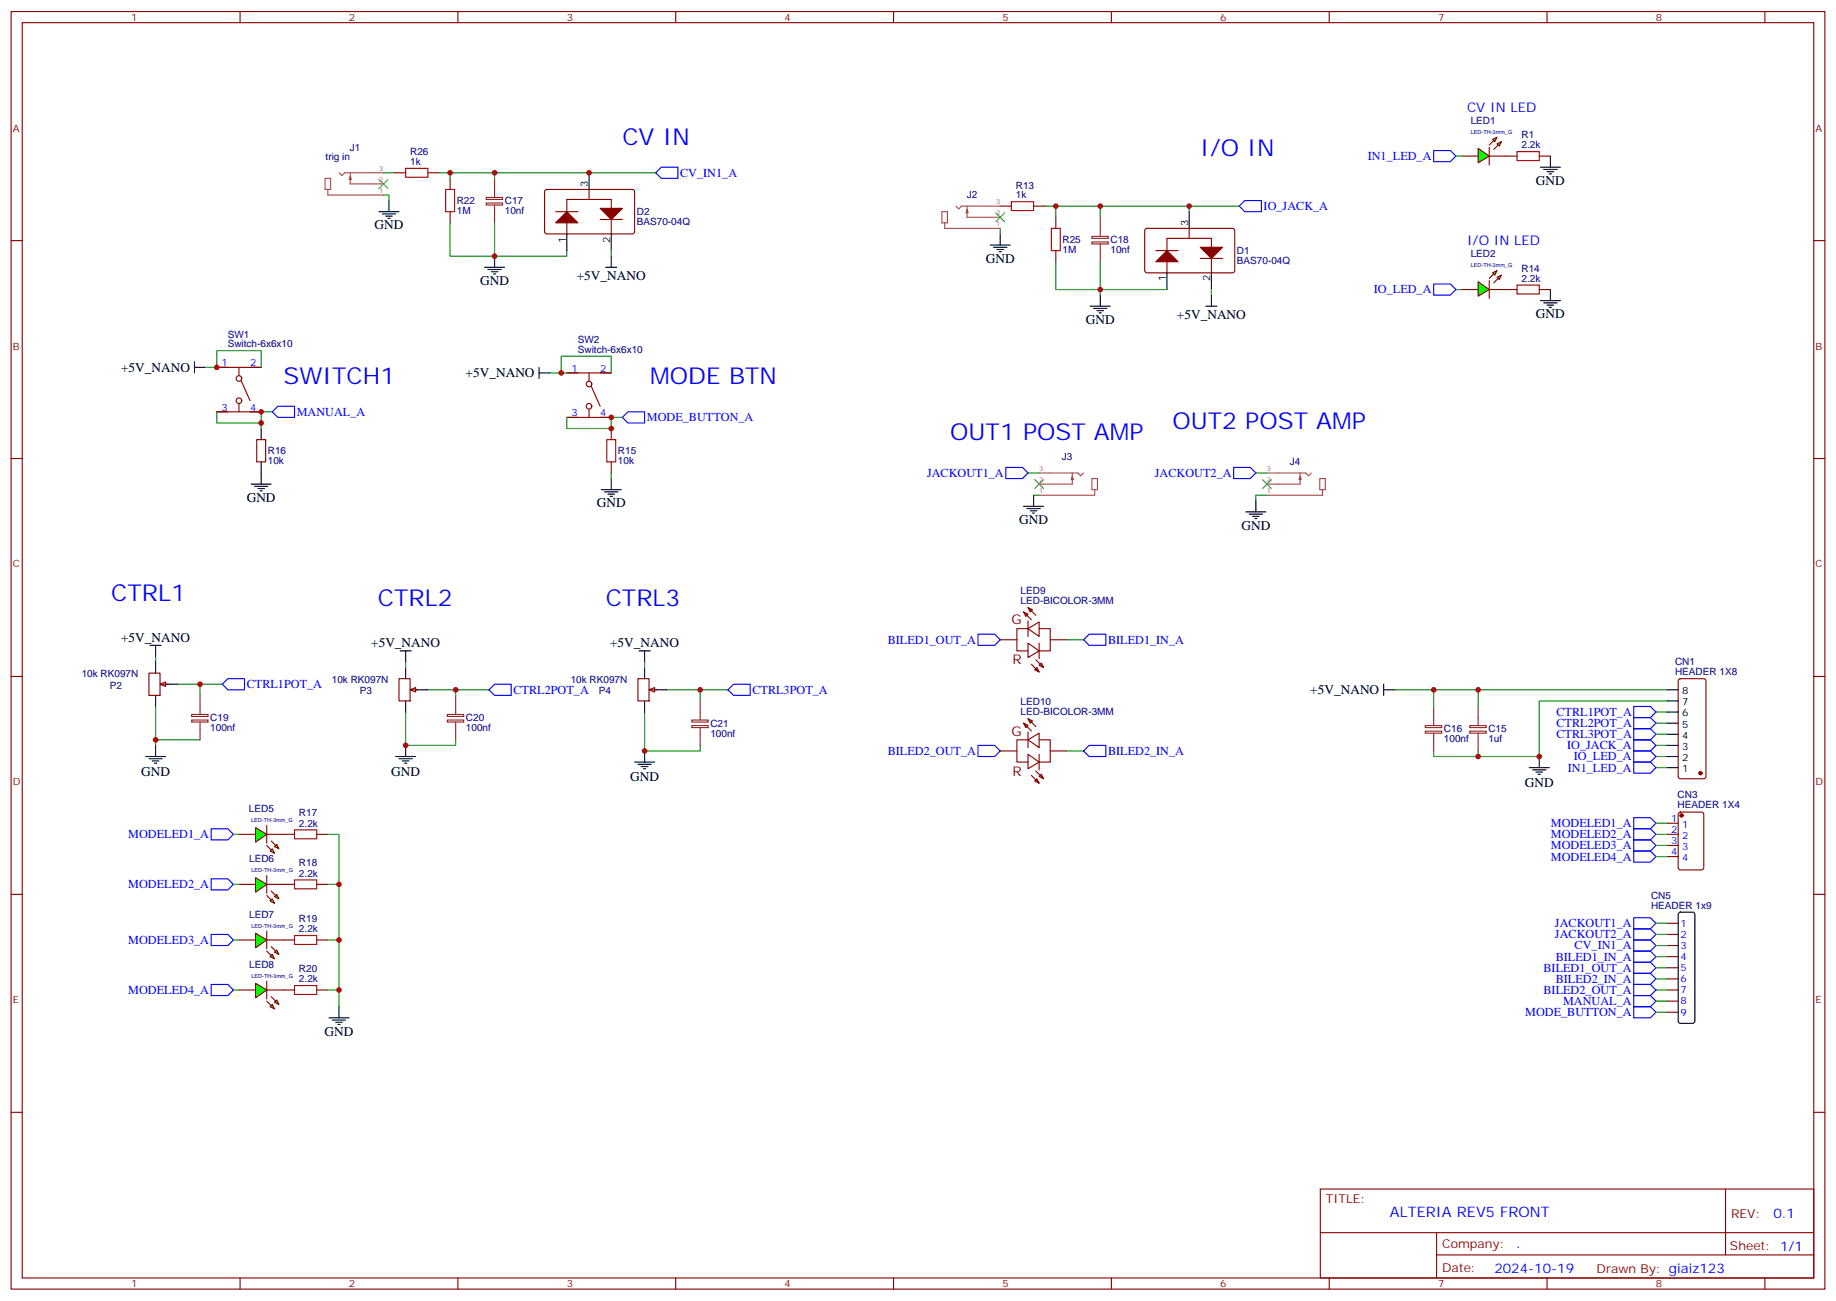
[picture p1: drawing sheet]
<svg xmlns="http://www.w3.org/2000/svg" width="583mm" height="413mm" viewBox="0 0 583 413" stroke-linecap="round" stroke-linejoin="round" font-family="sans-serif">
<g fill="none" stroke="#870000" stroke-width=".35">
<path d="M68.8 116.6h14.1M75.8 116.6v2.4M179.9 118.3h14.1M187 118.3v2.5M68.8 130.7h14.1M75.8 128.2v2.5M76.6 120.8l2.8 6.3M179.9 132.4h14.1M187 130v2.4M187.7 122.6l2.8 6.3"/>
<circle cx="75.8" cy="120.1" r=".88"/>
<circle cx="75.8" cy="127.1" r=".88"/>
<circle cx="187" cy="128.9" r=".88"/>
<circle cx="187" cy="121.8" r=".88"/>
</g>
<path d="M208.1 54.8l1.8-1.7h5.3v3.5h-5.3zM199.3 130.7h5.3v3.5h-5.3l-1.7-1.8z" fill="none" stroke="#00f" stroke-width=".35"/>
<path d="M174.6 118.3h5.3M179.9 132.4v3.6h14.1v-3.6h3.6" fill="none" stroke="#008700" stroke-width=".35"/>
<path d="M190.9 155.4h6.3M191.9 156.1h4.2M193 156.8h2.1M193.7 157.5h.7M194 151.8v3.6" fill="none" stroke="#000" stroke-width=".35"/>
<path d="M469.2 47.1l3.5 2.4-3.5 2.1z" fill="#0f0" stroke="#870000" stroke-width=".35"/>
<path d="M472.7 46.7v5.7z" fill="#f00" stroke="#870000" stroke-width=".35"/>
<g fill="#870000" stroke="#870000" stroke-width=".35">
<path d="M472.7 46l1.4-1.4z"/>
<path d="M474.1 47.4l1.4-1.4z"/>
</g>
<g fill="#0f0" stroke="#870000" stroke-width=".35">
<path d="M473.8 44.2l1.4-.7-.7 1.4z"/>
<path d="M475.2 45.6l1.4-.7-.7 1.5z"/>
</g>
<path d="M463.9 49.5h5.3M472.7 49.5h5.3" fill="none" stroke="#870000" stroke-width=".35"/>
<path d="M120.3 56.9l2.8 2.9M123.1 56.9l-2.8 2.9M328.4 152.2l2.9 2.8M331.3 152.2l-2.9 2.8" fill="none" stroke="#3c3" stroke-width=".35"/>
<path d="M328.1 157.1v3.6M324.9 160.7h6.4M326 161.4h4.2M327 162.1h2.1M327.7 162.8h.7" fill="none" stroke="#000" stroke-width=".35"/>
<path d="M81.1 262.6l3.6 2.1-3.6 2.5z" fill="#0f0" stroke="#870000" stroke-width=".35"/>
<path d="M84.7 261.9v5.6z" fill="#f00" stroke="#870000" stroke-width=".35"/>
<g fill="#870000" stroke="#870000" stroke-width=".35">
<path d="M84.7 268.3l1.4 1.4z"/>
<path d="M86.1 266.8l1.4 1.5z"/>
</g>
<g fill="#0f0" stroke="#870000" stroke-width=".35">
<path d="M85.7 270l.7-.7 .7 1.4z"/>
<path d="M87.8 267.9l.7 1.4-1.4-.7z"/>
</g>
<path d="M75.8 264.7h5.3M84.7 264.7h5.3" fill="none" stroke="#870000" stroke-width=".35"/>
<path d="M81.1 278.5l3.6 2.1-3.6 2.5z" fill="#0f0" stroke="#870000" stroke-width=".35"/>
<path d="M84.7 277.8v5.6z" fill="#f00" stroke="#870000" stroke-width=".35"/>
<g fill="#870000" stroke="#870000" stroke-width=".35">
<path d="M84.7 284.1l1.4 1.4z"/>
<path d="M86.1 282.7l1.4 1.4z"/>
</g>
<g fill="#0f0" stroke="#870000" stroke-width=".35">
<path d="M86.4 285.2l.7 1.4-1.4-.7z"/>
<path d="M87.1 284.5l.7-.7 .7 1.4z"/>
</g>
<path d="M75.8 280.6h5.3M84.7 280.6h5.3" fill="none" stroke="#870000" stroke-width=".35"/>
<path d="M81.1 296.1l3.6 2.1-3.6 2.5z" fill="#0f0" stroke="#870000" stroke-width=".35"/>
<path d="M84.7 295.4v5.7z" fill="#f00" stroke="#870000" stroke-width=".35"/>
<g fill="#870000" stroke="#870000" stroke-width=".35">
<path d="M84.7 301.8l1.4 1.4z"/>
<path d="M86.1 300.4l1.4 1.4z"/>
</g>
<g fill="#0f0" stroke="#870000" stroke-width=".35">
<path d="M86.4 302.8l.7 1.4-1.4-.7z"/>
<path d="M87.1 302.1l.7-.7 .7 1.4z"/>
</g>
<path d="M75.8 298.2h5.3M84.7 298.2h5.3" fill="none" stroke="#870000" stroke-width=".35"/>
<path d="M81.1 312l3.6 2.1-3.6 2.5z" fill="#0f0" stroke="#870000" stroke-width=".35"/>
<path d="M84.7 311.3v5.6z" fill="#f00" stroke="#870000" stroke-width=".35"/>
<g fill="#870000" stroke="#870000" stroke-width=".35">
<path d="M84.7 317.6l1.4 1.5z"/>
<path d="M86.1 316.2l1.4 1.4z"/>
</g>
<g fill="#0f0" stroke="#870000" stroke-width=".35">
<path d="M86.4 318.7l.7 1.4-1.4-.7z"/>
<path d="M87.1 318l.7-.7 .7 1.4z"/>
</g>
<g fill="none" stroke="#870000" stroke-width=".35">
<path d="M3.5 3.7h575.8v405.3h-575.8zM7.1 7.2h568.6v398.3h-568.6zM76.2 3.7v3.5M145.3 3.7v3.5M214.5 3.7v3.5M283.6 3.7v3.5M352.8 3.7v3.5M421.9 3.7v3.5M491.1 3.7v3.5M560.2 3.7v3.5M125.2 54.8h3.6M135.8 54.8h3.5"/>
<path d="M142.9 56.6v3.5M478 49.5h3.5M488.6 49.5h3.5M3.5 76.3h3.6M142.9 67.2v3.5M317.5 65.4h3.5M328.1 65.4h3.5M335.1 68.9v3.6M335.1 79.5v3.5M575.7 76.3h3.6M478 91.9h3.5M488.6 91.9h3.5"/>
<path d="M81.5 139.5h2.8v7h-2.8zM194 136v3.5M3.5 145.5h3.6M194 146.5v3.6M575.7 145.5h3.6M324.9 194.2l1.4 .7-.7 .7zM324.9 194.2l2.5 2.4M326.3 199.5l3.5-2.2v4.6zM326.3 192.8l1.4 .7-.7 .7zM326.3 199.5h-3.5v7h3.5M326.3 197v4.9M326.3 192.8l2.5 2.4"/>
<path d="M329.8 199.5h3.6v7h-3.6M3.5 214.6h3.6M317.5 203h5.3M326.3 204l3.5 2.5-3.5 2.1zM327.4 210.7l2.4 2.5M328.4 212.5l.7-.7 .7 1.4zM328.8 209.3l2.5 2.5M329.8 211.1l.8-.7 .7 1.4zM329.8 204v5M333.4 203h5.3M575.7 214.6h3.6M317.5 238.3h5.3"/>
<path d="M324.9 229.4l1.4 .8-.7 .7zM324.9 229.4l2.5 2.5M326.3 239.3l3.5 2.5-3.5 2.1zM326.3 234.7l3.5-2.1v4.6zM326.3 228l1.4 .7-.7 .7zM326.3 234.7h-3.5v7.1h3.5M326.3 232.3v4.9M326.3 228l2.5 2.5M329.8 234.7h3.6v7.1h-3.6M329.8 239.3v5M333.4 238.3h5.3M327.4 246l2.4 2.5"/>
<path d="M328.4 247.8l.7-.7 .7 1.4zM328.8 244.6l2.5 2.5M329.8 246.4l.8-.7 .7 1.4zM90 264.7h3.5M100.5 264.7h3.6M3.5 283.8h3.6M90 298.2h3.5M90 280.6h3.5M100.5 298.2h3.6M100.5 280.6h3.6M575.7 283.8h3.6M75.8 314.1h5.3"/>
<path d="M84.7 314.1h8.8M100.5 314.1h3.6M3.5 352.9h3.6M575.7 352.9h3.6M419.1 377.3h156.6v28.2h-156.6zM547.7 377.3v20.9M419.1 391.1h156.5M456 398.2h119.6M456 391.1v14.1M76.2 405.5v3.5M145.3 405.5v3.5M214.5 405.5v3.5"/>
<path d="M283.6 405.5v3.5M352.8 405.5v3.5M421.9 405.5v3.5M491.1 405.5v3.5M560.2 405.5v3.5"/>
</g>
<g fill="none" stroke="#000" stroke-width=".35">
<path d="M488.9 53.1h6.4M490 53.8h4.2M491.1 54.5h2.1M491.8 55.2h.7M492.1 49.5v3.6M120.3 67.2h6.3M121.4 67.9h4.2M122.4 68.6h2.1M123.1 69.3h.7M123.5 63.6v3.6M314.3 77.8h6.4M315.4 78.5h4.2"/>
<path d="M316.4 79.2h2.2M317.1 79.9h.8M317.5 74.2v3.6M153.8 84.8h6.4M154.9 85.5h4.2M155.9 86.2h2.1M156.6 86.9h.7M157 81.3v3.5M346.1 97.2h6.3M347.1 97.9h4.3M348.2 98.6h2.1M348.9 99.3h.7"/>
<path d="M349.2 93.6v3.6M488.9 95.4h6.4M490 96.1h4.2M491.1 96.8h2.1M491.8 97.5h.7M492.1 91.9v3.5M82.9 136v3.5M79.7 153.6h6.4M80.8 154.3h4.2M81.8 155h2.2M82.5 155.7h.8M82.9 146.5v7.1"/>
<path d="M398.6 158.9v3.5M395.5 162.4h6.3M396.5 163.1h4.3M397.6 163.8h2.1M398.3 164.5h.7M439.2 218.9h3.5M439.2 217.1v3.5M49.4 236.5v3.5M128.8 236.5v3.5M204.6 238.3v3.5M46.2 240h6.4M47.3 240.7h4.2"/>
<path d="M48.3 241.4h2.1M49 242.1h.7M125.6 240h6.3M126.6 240.7h4.3M127.7 241.4h2.1M128.4 242.1h.7M201.4 241.8h6.4M202.5 242.5h4.2M203.6 243.2h2.1M204.3 243.9h.7M485.4 243.6h6.4M486.5 244.3h4.2"/>
<path d="M487.5 245h2.2M488.2 245.7h.7M488.6 240v3.6M107.6 319.4v3.5M104.4 322.9h6.4M105.5 323.6h4.2M106.5 324.3h2.2M107.2 325h.7"/>
</g>
<g fill="none" stroke="#008700" stroke-width=".35">
<path d="M121.7 54.8h3.5M139.3 54.8h68.8M142.9 54.8v1.8M157 54.8v1.8M462.1 49.5h1.8M142.9 70.7v10.6h37v-1.8M317.5 72.5v1.7M331.6 65.4h61.7M335.1 65.4v3.5M349.2 65.4v3.5M462.1 91.9h1.8M194 150.1v1.7"/>
<path d="M326.3 150.1h3.5M328.1 157.1h1.7M398.6 150.1h3.6M402.2 157.1h-3.6v1.8M49.4 208.3v1.7M56.4 217.1h14.2M135.8 218.9h19.4M211.7 218.9h19.4M338.7 203h5.3M442.7 218.9h86.5M49.4 224.2v12.3M128.8 225.9v10.6h15.8v-1.8"/>
<path d="M204.6 225.9v12.4h17.6v-1.8M338.7 238.3h5.3M525.6 225.9h3.6M525.6 229.4h3.6M525.6 233h3.6M525.6 236.5h3.6M529.2 222.4h-40.6v17.6h-33.5v-1.7M525.6 240h3.6M525.6 243.6h3.6M74.1 264.7h1.7M104.1 264.7h3.5v54.7M74.1 280.6h1.7"/>
<path d="M74.1 298.2h1.7M104.1 280.6h3.5M104.1 298.2h3.5M74.1 314.1h1.7M104.1 314.1h3.5"/>
</g>
<path d="M400.8 152.2l2.8 2.8M403.6 152.2l-2.8 2.8" fill="none" stroke="#3c3" stroke-width=".35"/>
<path d="M128.8 53.4h7v2.8h-7zM481.5 48.1h7.1v2.8h-7.1zM141.5 60.1h2.8v7.1h-2.8zM321 64h7.1v2.8h-7.1zM333.7 72.5h2.8v7h-2.8zM481.5 90.5h7.1v2.8h-7.1zM192.6 139.5h2.8v7h-2.8zM93.5 263.3h7v2.8h-7zM93.5 279.2h7v2.8h-7zM93.5 296.8h7v2.8h-7zM93.5 312.7h7v2.8h-7z" fill="none" stroke="#a10000" stroke-width=".35"/>
<g fill="none" stroke="#00f" stroke-width=".35">
<path d="M455.1 47.8h5.3l1.7 1.7-1.7 1.8h-5.3zM393.3 65.4l1.8-1.8h5.3v3.6h-5.3zM455.1 90.1h5.3l1.7 1.8-1.7 1.7h-5.3zM86.4 130.7l1.8-1.8h5.3v3.5h-5.3zM319.3 148.3h5.3l1.7 1.8-1.7 1.7h-5.3zM391.6 148.3h5.3l1.7 1.8-1.7 1.7h-5.3zM70.6 217.1l1.7-1.8h5.3v3.6h-5.3zM155.2 218.9l1.8-1.8h5.3v3.5h-5.3zM231.1 218.9l1.7-1.8h5.3v3.5h-5.3zM310.4 201.2h5.3l1.8 1.8-1.8 1.8h-5.3zM344 203l1.7-1.8h5.3v3.6h-5.3zM310.4 236.5h5.3l1.8 1.8-1.8 1.7h-5.3z"/>
<path d="M344 238.3l1.7-1.8h5.3v3.5h-5.3zM518.6 224.2h5.3l1.7 1.7-1.7 1.8h-5.3zM518.6 227.7h5.3l1.7 1.7-1.7 1.8h-5.3zM518.6 231.2h5.3l1.7 1.8-1.7 1.7h-5.3zM67 263h5.3l1.8 1.7-1.8 1.8h-5.3zM67 278.8h5.3l1.8 1.8-1.8 1.8h-5.3zM67 296.5h5.3l1.8 1.7-1.8 1.8h-5.3zM518.6 291.2h5.3l1.7 1.7-1.7 1.8h-5.3zM518.6 294.7h5.3l1.7 1.8-1.7 1.7h-5.3zM518.6 298.2h5.3l1.7 1.8-1.7 1.8h-5.3zM67 312.3h5.3l1.8 1.8-1.8 1.8h-5.3zM518.6 301.8h5.3l1.7 1.7-1.7 1.8h-5.3z"/>
<path d="M518.6 305.3h5.3l1.7 1.8-1.7 1.7h-5.3z"/>
</g>
<g fill="none" stroke="#a64a4a" stroke-width=".35">
<path d="M103.2 56.6h1.8v3.5h-1.8zM107.7 54.8l.8 .9 .9-.9h12.3M111.1 58.3h10.6M111.2 54.8v3.5M104.1 60.1v1.8h17.6M299 67.2h1.7v3.5h-1.7zM299.9 70.7v1.8h17.6M303.4 65.4l.9 .9 .9-.9h12.3M307 65.4v3.5h10.5M329.8 150.1h12.3l.9 .9 .9-.9M329.8 153.6h10.6M340.4 150.1v3.5"/>
<path d="M346.6 151.8h1.8v3.6h-1.8zM347.5 155.4v1.7h-17.7M402.2 150.1h12.3l.8 .9 .9-.9M412.7 150.1v3.5h-10.5M418.9 151.8h1.8v3.6h-1.8zM419.8 155.4v1.7h-17.6"/>
</g>
<g fill="#a64a4a" stroke="#a64a4a" stroke-width=".35">
<path d="M111.2 55.9l.3 1h-.7z"/>
<path d="M412.7 151.1l.3 1.1h-.7z"/>
<path d="M340.4 151.1l.3 1.1h-.7z"/>
<path d="M307 66.5l.3 1h-.7z"/>
</g>
<path d="M157 56.6v6M154.3 62.7h5.2v.6h-5.2zM154.3 64.4h5.2v.7h-5.2zM157 65.1v5.6M346.6 75h5.2v.6h-5.2zM346.6 76.8h5.2v.6h-5.2zM349.2 68.9v6M349.2 77.4v5.6" fill="none" stroke="#8c2424" stroke-width=".35"/>
<path d="M469.2 89.4l3.5 2.5-3.5 2.1z" fill="#0f0" stroke="#870000" stroke-width=".35"/>
<path d="M472.7 89v5.7z" fill="#f00" stroke="#870000" stroke-width=".35"/>
<g fill="#870000" stroke="#870000" stroke-width=".35">
<path d="M472.7 88.3l1.4-1.4z"/>
<path d="M474.1 89.7l1.4-1.4z"/>
</g>
<g fill="#0f0" stroke="#870000" stroke-width=".35">
<path d="M473.8 86.6l1.4-.7-.7 1.4z"/>
<path d="M475.2 88l1.4-.7-.7 1.4z"/>
</g>
<g fill="none" stroke="#870000" stroke-width=".35">
<path d="M173.1 60.3l.5-.2 27.4 .1 .4 .6v13l-.7 .4h-27.4l-.4-.7v-12.7zM176.4 67.2h7M179.9 74.2v-10.9h14.1v10.9M187 60.1v3.2M190.5 69.6h7.1M363.6 72.7l.5-.2h27.4l.4 .7v12.9l-.7 .5-27.4-.1-.4-.6v-12.7zM366.9 79.5h7M377.5 72.5v3.1M370.4 86.6v-11h14.1v11M381 82h7.1M463.9 91.9h5.3M472.7 91.9h5.3"/>
<path d="M532.9 215.5l.5-.2h7.4l.7 .5v30.6l-.4 .6-7.7 .1-.7-.5v-30.6zM532.9 257.9l.5-.2h6.7l.7 .4v17.2l-.5 .7h-6.9l-.7-.4v-17.2zM529.2 261.2h3.5M529.2 264.7h3.5M529.2 268.3h3.5M529.2 271.8h3.5M529.2 292.9h3.5M529.2 296.5h3.5M529.2 300h3.5M529.2 303.5h3.5M529.2 307.1h3.5M529.2 310.6h3.5"/>
<path d="M529.2 314.1h3.5M529.2 317.6h3.5M529.2 321.2h3.5"/>
</g>
<path d="M518.6 234.7h5.3l1.7 1.8-1.7 1.8h-5.3zM518.6 238.3h5.3l1.7 1.7-1.7 1.8h-5.3zM518.6 259.4h5.3l1.7 1.8-1.7 1.8h-5.3zM518.6 241.8h5.3l1.7 1.8-1.7 1.7h-5.3zM518.6 263h5.3l1.7 1.7-1.7 1.8h-5.3zM518.6 266.5h5.3l1.7 1.8-1.7 1.7h-5.3zM518.6 270h5.3l1.7 1.8-1.7 1.7h-5.3zM518.6 312.3h5.3l1.7 1.8-1.7 1.8h-5.3zM518.6 308.8h5.3l1.7 1.8-1.7 1.7h-5.3zM518.6 315.9h5.3l1.7 1.7-1.7 1.8h-5.3zM518.6 319.4h5.3l1.7 1.8-1.7 1.7h-5.3z" fill="none" stroke="#00f" stroke-width=".35"/>
<g fill="none" stroke="#008700" stroke-width=".35">
<path d="M121.7 61.9h1.8v1.7M157 70.7v10.6M194 79.5v1.8M377.5 65.4v1.8M335.1 83v8.9h35.3M349.2 83v10.6M384.5 91.9v1.7M65.3 116.6h3.5v-5.3h14.1v5.3M63.5 217.1v3.5M144.6 218.9v1.7M222.2 218.9v3.5M455.1 218.9v5.3"/>
<path d="M469.2 218.9v5.3M49.4 234.7h14.1M469.2 238.3v1.7M525.6 271.8h3.6M525.6 268.3h3.6M525.6 264.7h3.6M525.6 261.2h3.6M525.6 292.9h3.6M525.6 296.5h3.6M525.6 300h3.6M525.6 303.5h3.6M525.6 307.1h3.6"/>
<path d="M525.6 310.6h3.6M525.6 314.1h3.6M525.6 317.6h3.6M525.6 321.2h3.6"/>
</g>
<g fill="#870000" stroke="#870000" stroke-width=".35">
<path d="M381 78.5h7.1l-3.6 3.5z"/>
<path d="M366.9 83l3.5-3.5 3.5 3.5z"/>
<path d="M190.5 66.1h7.1l-3.6 3.5z"/>
<path d="M179.9 67.2l3.5 3.5h-7z"/>
<circle cx="533.8" cy="258.7" r=".53"/>
<circle cx="539.7" cy="245.3" r=".53"/>
</g>
<g fill="none" stroke="#000" stroke-width=".35">
<path d="M187 54.8v5.3M179.9 74.2v5.3M194 74.2v5.3M377.5 67.2v5.3M192.3 84.8h3.5M194 81.3v3.5M370.4 86.6v5.3M382.8 97.2h3.5M384.5 86.6v5.3M384.5 93.6v3.6M61.7 116.6h3.6M61.7 114.8v3.5"/>
<path d="M171.1 118.3h3.5M171.1 116.6v3.5M47.6 204.8h3.6M49.4 204.8v3.5M127 206.5h3.5M128.8 206.5v3.5M202.8 206.5h3.6M204.6 206.5v3.5M529.2 218.9h3.5M529.2 236.5h3.5M529.2 233h3.5M529.2 229.4h3.5"/>
<path d="M529.2 225.9h3.5M529.2 222.4h3.5M529.2 243.6h3.5M529.2 240h3.5M532.9 289.6l.5-.2h3.9l.5 .2 .2 .5v33.9l-.2 .5-.5 .2h-3.9l-.5-.2-.2-.5v-33.9z"/>
</g>
<g fill="none" stroke="#8c2424" stroke-width=".35">
<path d="M60.9 226.7h5.1v.6h-5.1zM60.9 228.5h5.1v.6h-5.1zM63.5 220.6v6M63.5 229.1v5.6M142 226.7h5.2v.6h-5.2zM142 228.5h5.2v.6h-5.2zM144.6 220.6v6M144.6 229.1v5.6M219.6 228.5h5.2v.6h-5.2zM219.6 230.2h5.2v.7h-5.2zM222.2 222.4v6M222.2 230.9v5.6"/>
<path d="M452.4 230.2h5.2v.7h-5.2zM452.4 232h5.2v.6h-5.2zM455.1 224.2v6M455.1 232.6v5.7M466.5 230.2h5.2v.7h-5.2zM466.5 232h5.2v.6h-5.2zM469.2 224.2v6M469.2 232.6v5.7"/>
</g>
<path d="M316.1 67.5l2.8 2.8M318.9 67.5l-2.8 2.8" fill="none" stroke="#3c3" stroke-width=".35"/>
<path d="M50.8 217.1l1.8-.7v1.4z" fill="#f0f0f0" stroke="#870000" stroke-width=".35"/>
<path d="M47.3 213.6h3.5v7h-3.5zM51.5 217.1h1.8" fill="none" stroke="#870000" stroke-width=".35"/>
<path d="M49.4 210v3.6M52.9 217.1h3.5M49.4 220.6v3.6" fill="none" stroke="#000" stroke-width=".35"/>
<path d="M130.2 218.9l1.7-.7v1.4z" fill="#f0f0f0" stroke="#870000" stroke-width=".35"/>
<path d="M126.6 215.3h3.6v7.1h-3.6zM130.9 218.9h1.7" fill="none" stroke="#870000" stroke-width=".35"/>
<path d="M128.8 211.8v3.5M132.3 218.9h3.5M128.8 222.4v3.5" fill="none" stroke="#000" stroke-width=".35"/>
<path d="M206 218.9l1.8-.7v1.4z" fill="#f0f0f0" stroke="#870000" stroke-width=".35"/>
<path d="M202.5 215.3h3.5v7.1h-3.5zM206.7 218.9h1.8" fill="none" stroke="#870000" stroke-width=".35"/>
<path d="M204.6 211.8v3.5M208.1 218.9h3.6M204.6 222.4v3.5" fill="none" stroke="#000" stroke-width=".35"/>
<path d="M178.2 118.3v-5.3h15.8v5.3M68.8 130.7v3.5h14.1M86.4 130.7h-3.5v5.3M128.8 210v1.8M204.6 210v1.8" fill="none" stroke="#008700" stroke-width=".35"/>
<g fill="#c00">
<circle cx="107.6" cy="280.6" r=".88"/>
<circle cx="107.6" cy="298.2" r=".88"/>
<circle cx="107.6" cy="314.1" r=".88"/>
<circle cx="194" cy="132.4" r=".88"/>
<circle cx="455.1" cy="218.9" r=".88"/>
<circle cx="469.2" cy="218.9" r=".88"/>
<circle cx="488.6" cy="240" r=".88"/>
<circle cx="469.2" cy="240" r=".88"/>
<circle cx="63.5" cy="217.1" r=".88"/>
<circle cx="49.4" cy="234.7" r=".88"/>
<circle cx="128.8" cy="236.5" r=".88"/>
<circle cx="144.6" cy="218.9" r=".88"/>
<circle cx="222.3" cy="218.9" r=".88"/>
<circle cx="204.6" cy="238.3" r=".88"/>
<circle cx="349.3" cy="65.4" r=".88"/>
<circle cx="335.1" cy="65.4" r=".88"/>
<circle cx="142.9" cy="54.8" r=".88"/>
<circle cx="157" cy="54.8" r=".88"/>
<circle cx="187" cy="54.8" r=".88"/>
<circle cx="157" cy="81.3" r=".88"/>
<circle cx="349.3" cy="91.9" r=".88"/>
<circle cx="377.5" cy="65.4" r=".88"/>
<circle cx="194" cy="136" r=".88"/>
<circle cx="178.2" cy="118.3" r=".88"/>
<circle cx="68.8" cy="116.6" r=".88"/>
<circle cx="82.9" cy="130.7" r=".88"/>
<circle cx="82.9" cy="134.2" r=".88"/>
</g>
<g font-size="7.4" fill="#00f">
<text x="197.6" y="46">CV IN</text>
<text x="381" y="49.5">I/O IN</text>
<text x="90" y="121.8">SWITCH1</text>
<text x="206.4" y="121.8">MODE BTN</text>
<text x="372.2" y="136">OUT2 POST AMP</text>
<text x="301.6" y="139.5">OUT1 POST AMP</text>
<text x="35.3" y="190.6">CTRL1</text>
<text x="119.9" y="192.4">CTRL2</text>
<text x="192.3" y="192.4">CTRL3</text>
</g>
<text font-size="4.6" fill="#00f" x="441.2" y="386.3">ALTERIA REV5 FRONT</text>
<g font-size="4.2" fill="#00f">
<text x="465.7" y="35.4">CV IN LED</text>
<text x="465.7" y="77.8">I/O IN LED</text>
<text x="562.9" y="386.5">0.1</text>
<text x="481.3" y="396.1">.</text>
<text x="474.4" y="403.9">2024-10-19</text>
</g>
<g font-size="4.2">
<text x="487.5" y="58.7">GND</text>
<text x="118.9" y="72.8">GND</text>
<text x="312.9" y="83.4">GND</text>
<text x="183.1" y="88.8">+5V_NANO</text>
<text x="152.4" y="90.5">GND</text>
<text x="373.6" y="101.2">+5V_NANO</text>
<text x="487.5" y="101">GND</text>
<text x="344.7" y="102.8">GND</text>
<text x="38.4" y="118">+5V_NANO</text>
<text x="147.8" y="119.8">+5V_NANO</text>
<text x="78.3" y="159.2">GND</text>
<text x="189.4" y="161">GND</text>
<text x="323.5" y="166.3">GND</text>
<text x="394.1" y="168.1">GND</text>
<text x="38.4" y="203.7">+5V_NANO</text>
<text x="117.8" y="205.4">+5V_NANO</text>
<text x="193.7" y="205.4">+5V_NANO</text>
<text x="415.9" y="220.3">+5V_NANO</text>
<text x="44.8" y="246.1">GND</text>
<text x="124.2" y="246.1">GND</text>
<text x="200" y="247.8">GND</text>
<text x="484" y="249.6">GND</text>
<text x="103" y="328.6">GND</text>
</g>
<g font-size="4.2" fill="#800">
<text x="321" y="198.1">G</text>
<text x="321.3" y="210.8">R</text>
<text x="321" y="233.4">G</text>
<text x="321.3" y="246.1">R</text>
</g>
<g font-size="3.9" fill="#00f">
<text x="434.2" y="50.8">IN1_LED_A</text>
<text x="215.9" y="56.1">CV_IN1_A</text>
<text x="401.1" y="66.7">IO_JACK_A</text>
<text x="436.1" y="93.1">IO_LED_A</text>
<text x="94.2" y="131.9">MANUAL_A</text>
<text x="205.3" y="133.7">MODE_BUTTON_A</text>
<text x="294.3" y="151.3">JACKOUT1_A</text>
<text x="366.6" y="151.3">JACKOUT2_A</text>
<text x="281.8" y="204.2">BILED1_OUT_A</text>
<text x="351.7" y="204.3">BILED1_IN_A</text>
<text x="78.3" y="218.4">CTRL1POT_A</text>
<text x="163" y="220.1">CTRL2POT_A</text>
<text x="238.8" y="220.1">CTRL3POT_A</text>
<text x="494.1" y="227.2">CTRL1POT_A</text>
<text x="494.1" y="230.7">CTRL2POT_A</text>
<text x="281.8" y="239.5">BILED2_OUT_A</text>
<text x="351.7" y="239.5">BILED2_IN_A</text>
<text x="494.1" y="234.2">CTRL3POT_A</text>
<text x="497.5" y="237.7">IO_JACK_A</text>
<text x="497.7" y="244.8">IN1_LED_A</text>
<text x="499.6" y="241.3">IO_LED_A</text>
<text x="492.3" y="262.4">MODELED1_A</text>
<text x="40.7" y="266">MODELED1_A</text>
<text x="492.3" y="266">MODELED2_A</text>
<text x="492.3" y="269.5">MODELED3_A</text>
<text x="492.3" y="273">MODELED4_A</text>
<text x="40.7" y="281.8">MODELED2_A</text>
<text x="40.7" y="299.5">MODELED3_A</text>
<text x="493.6" y="294.2">JACKOUT1_A</text>
<text x="493.6" y="297.7">JACKOUT2_A</text>
<text x="493.8" y="304.8">BILED1_IN_A</text>
<text x="499.8" y="301.2">CV_IN1_A</text>
<text x="489.9" y="308.3">BILED1_OUT_A</text>
<text x="493.8" y="311.8">BILED2_IN_A</text>
<text x="40.7" y="315.4">MODELED4_A</text>
<text x="489.9" y="315.4">BILED2_OUT_A</text>
<text x="484.1" y="322.4">MODE_BUTTON_A</text>
<text x="496.1" y="318.9">MANUAL_A</text>
</g>
<g font-size="3.9" fill="#800">
<text x="420.9" y="381.8">TITLE:</text>
<text x="549.5" y="386.5">REV:</text>
<text x="457.8" y="396">Company:</text>
<text x="549.1" y="396.7">Sheet: 1/1</text>
<text x="457.8" y="403.7">Date:</text>
<text x="506.8" y="403.8">Drawn By: giaiz123</text>
</g>
<g font-size="3.2" fill="#800">
<text x="41.6" y="6.7">1</text>
<text x="110.8" y="6.7">2</text>
<text x="179.9" y="6.7">3</text>
<text x="249.1" y="6.7">4</text>
<text x="318.2" y="6.7">5</text>
<text x="387.3" y="6.7">6</text>
<text x="456.5" y="6.7">7</text>
<text x="525.6" y="6.7">8</text>
<text x="4.1" y="41.8">A</text>
<text x="576.3" y="41.8">A</text>
<text x="4.1" y="110.9">B</text>
<text x="576.3" y="110.9">B</text>
<text x="4.1" y="180.1">C</text>
<text x="576.3" y="180.1">C</text>
<text x="4.1" y="249.2">D</text>
<text x="576.3" y="249.2">D</text>
<text x="4.1" y="318.3">E</text>
<text x="576.3" y="318.3">E</text>
<text x="41.6" y="408.5">1</text>
<text x="110.8" y="408.5">2</text>
<text x="179.9" y="408.5">3</text>
<text x="249.1" y="408.5">4</text>
<text x="318.2" y="408.5">5</text>
<text x="387.3" y="408.5">6</text>
<text x="456.5" y="408.5">7</text>
<text x="525.6" y="408.5">8</text>
</g>
<g font-size="3.2" fill="#000080">
<text x="466.8" y="39.3">LED1</text>
<text x="111.1" y="47.9">J1</text>
<text x="483" y="47.1">2.2k</text>
<text x="483" y="43.9">R1</text>
<text x="103.3" y="50.7">trig in</text>
<text x="130.2" y="52.4">1k</text>
<text x="130.2" y="49.2">R26</text>
<text x="322.4" y="59.8">R13</text>
<text x="145" y="64.8">R22</text>
<text x="160.2" y="64.8">C17</text>
<text x="306.9" y="63">J2</text>
<text x="322.4" y="62.9">1k</text>
<text x="145" y="68">1M</text>
<text x="160.2" y="68">10nf</text>
<text x="202.1" y="71.5">BAS70-04Q</text>
<text x="202.1" y="68.3">D2</text>
<text x="337.3" y="77.1">R25</text>
<text x="352.5" y="77.1">C18</text>
<text x="337.3" y="80.3">1M</text>
<text x="352.5" y="80.3">10nf</text>
<text x="392.6" y="83.9">BAS70-04Q</text>
<text x="392.6" y="80.7">D1</text>
<text x="466.8" y="81.6">LED2</text>
<text x="483" y="89.4">2.2k</text>
<text x="483" y="86.3">R14</text>
<text x="72.3" y="107.1">SW1</text>
<text x="72.3" y="110.2">Switch-6x6x10</text>
<text x="183.4" y="112">Switch-6x6x10</text>
<text x="183.4" y="108.9">SW2</text>
<text x="85" y="147.4">10k</text>
<text x="85" y="144.1">R16</text>
<text x="196.1" y="147.3">10k</text>
<text x="196.1" y="144.2">R15</text>
<text x="337.1" y="145.9">J3</text>
<text x="409.4" y="147.6">J4</text>
<text x="324" y="191.7">LED-BICOLOR-3MM</text>
<text x="324" y="188.5">LED9</text>
<text x="25.9" y="214.9">10k RK097N</text>
<text x="531.7" y="214.3">HEADER 1X8</text>
<text x="531.7" y="211.1">CN1</text>
<text x="34.8" y="218.5">P2</text>
<text x="105.3" y="216.7">10k RK097N</text>
<text x="114.2" y="220.2">P3</text>
<text x="181.2" y="216.7">10k RK097N</text>
<text x="190" y="220.2">P4</text>
<text x="324" y="227">LED-BICOLOR-3MM</text>
<text x="324" y="223.8">LED10</text>
<text x="66.7" y="232">100nf</text>
<text x="66.7" y="228.8">C19</text>
<text x="147.9" y="232">100nf</text>
<text x="147.9" y="228.8">C20</text>
<text x="225.5" y="233.8">100nf</text>
<text x="225.5" y="230.6">C21</text>
<text x="458.3" y="232.4">C16</text>
<text x="472.4" y="232.4">C15</text>
<text x="458.3" y="235.5">100nf</text>
<text x="472.4" y="235.5">1uf</text>
<text x="79" y="257.7">LED5</text>
<text x="532.5" y="256.5">HEADER 1X4</text>
<text x="532.5" y="253.3">CN3</text>
<text x="94.9" y="262.3">2.2k</text>
<text x="94.9" y="259">R17</text>
<text x="79.1" y="273.5">LED6</text>
<text x="94.9" y="274.9">R18</text>
<text x="94.9" y="278.1">2.2k</text>
<text x="524.1" y="285.2">CN5</text>
<text x="79.1" y="291.2">LED7</text>
<text x="94.9" y="292.5">R19</text>
<text x="524.1" y="288.4">HEADER 1x9</text>
<text x="94.9" y="295.8">2.2k</text>
<text x="79.1" y="307.1">LED8</text>
<text x="94.9" y="311.6">2.2k</text>
<text x="94.9" y="308.4">R20</text>
</g>
<g font-size="3.2">
<text x="186.6" y="59.4" transform="rotate(-90 186.6 59.4)">3</text>
<text x="377.1" y="71.8" transform="rotate(-90 377.1 71.8)">3</text>
<text x="179.6" y="76.9" transform="rotate(-90 179.6 76.9)">1</text>
<text x="193.7" y="76.9" transform="rotate(-90 193.7 76.9)">2</text>
<text x="370.1" y="89.3" transform="rotate(-90 370.1 89.3)">1</text>
<text x="384.2" y="89.3" transform="rotate(-90 384.2 89.3)">2</text>
<text x="534" y="220.3">8</text>
<text x="534" y="227.3">6</text>
<text x="534" y="223.8">7</text>
<text x="534" y="230.9">5</text>
<text x="534" y="237.9">3</text>
<text x="534" y="234.4">4</text>
<text x="534" y="245">1</text>
<text x="534" y="241.4">2</text>
</g>
<g font-size="3.2" fill="#00f">
<text x="70.3" y="116.2">1</text>
<text x="79.4" y="116.2">2</text>
<text x="181.4" y="118">1</text>
<text x="190.5" y="118">2</text>
<text x="70.3" y="130.3">3</text>
<text x="79.4" y="130.3">4</text>
<text x="181.4" y="132.1">3</text>
<text x="190.5" y="132.1">4</text>
<text x="530.5" y="260.8">1</text>
<text x="534" y="262.6">1</text>
<text x="530.5" y="264.4">2</text>
<text x="530.5" y="267.9">3</text>
<text x="534" y="266.1">2</text>
<text x="534" y="269.7">3</text>
<text x="530.5" y="271.4">4</text>
<text x="534" y="273.2">4</text>
<text x="533.4" y="294">1</text>
<text x="533.4" y="297.5">2</text>
<text x="533.4" y="301.1">3</text>
<text x="533.4" y="304.6">4</text>
<text x="533.4" y="308.1">5</text>
<text x="533.4" y="311.6">6</text>
<text x="533.4" y="315.2">7</text>
<text x="533.4" y="318.7">8</text>
<text x="533.4" y="322.2">9</text>
</g>
<g font-size="2.1" fill="#a54b4b">
<text x="120.4" y="57.7">2</text>
<text x="120.4" y="54.1">3</text>
<text x="120.4" y="61.2">1</text>
<text x="316.2" y="64.7">3</text>
<text x="316.2" y="71.8">1</text>
<text x="316.2" y="68.2">2</text>
<text x="329.8" y="149.4">3</text>
<text x="402.2" y="149.4">3</text>
<text x="329.8" y="152.9">2</text>
<text x="402.2" y="152.9">2</text>
<text x="329.8" y="156.4">1</text>
<text x="402.2" y="156.4">1</text>
</g>
<g font-size="1.8" fill="#000080">
<text x="466.8" y="42.5">LED-TH-3mm_G</text>
<text x="466.8" y="84.8">LED-TH-3mm_G</text>
<text x="79.7" y="260.8">LED-TH-3mm_G</text>
<text x="79.8" y="276.7">LED-TH-3mm_G</text>
<text x="79.8" y="294.4">LED-TH-3mm_G</text>
<text x="79.8" y="310.2">LED-TH-3mm_G</text>
</g>
</svg>
